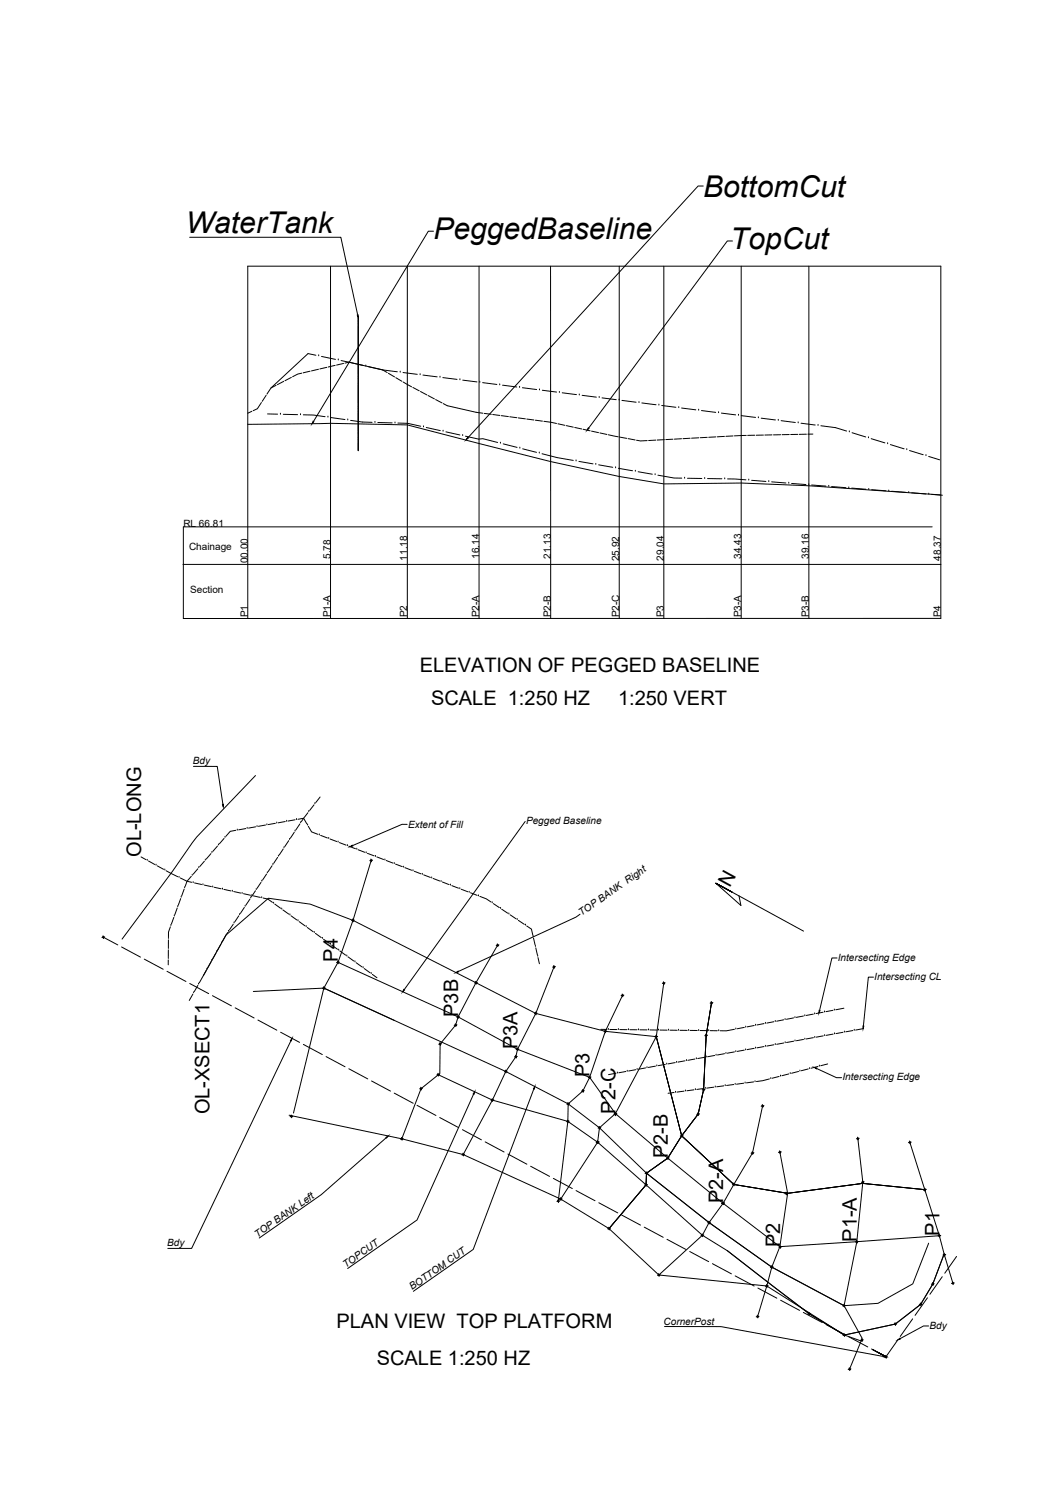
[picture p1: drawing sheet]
<svg xmlns="http://www.w3.org/2000/svg" width="297mm" height="420mm" viewBox="0 0 297 420" stroke-linecap="round" stroke-linejoin="round" font-family="sans-serif">
<!-- layer: 0 -->
<g fill="none" stroke="#000" stroke-width=".28">
<path d="M196.3 52h-1.4l-64.3 70.3M53 66.3h42.2l4.7 21.7M92.3 74.4v98.4M113.7 74.4v98.4M121 64.6h-1.4l-32.1 53.2M133.7 74.4v98.4M153.7 74.4v98.4M172.9 74.4v98.4M185.3 74.4v98.4M204.5 67.3h-1.5l-38.7 52.3M206.9 74.4v98.4M225.8 74.4v98.4"/>
<path d="M88.2 99.2l-2.2-.4-10.4 9.6M89 99.4h.1M89.8 99.6l3.9 .8M69.2 118.5l23.1-.2 21.4 .4 40 10.2 19.2 4.2 12.4 2.1 21.6-.3 18.9 .8 36.9 2.6M70.3 114.9l-1.1 .5M73 112.5l-1.2 1.7-1.1 .5M74.3 110.5l-1.1 1.6M74.7 115.6l2.8 .1M77.1 107.6l-1.5 .8-1.1 1.7M78.3 115.7h.1M79.1 115.7l4 .1M79.2 106.5l-1.8 1"/>
<path d="M81.3 105.4l-1.7 1M83.9 115.9h.1M84.2 104.2l-1.1 .3-1.4 .7M84.7 115.9h2.8l3.3 .5M86.6 103.7l-2 .5M88.9 103.2l-1.9 .4M91.2 102.6l-1.9 .5M91.6 116.5h.1M92.3 116.6l4 .6M93.6 102.1l-2 .4M94.4 100.6h.1M95.2 100.7l6.2 1.4"/>
<path d="M95.9 101.5l-1.9 .5M96.3 101.4l1.1-.2 9.4 2.1 1.3 .8M97.1 117.3h.1M97.9 117.4l3.3 .5 2.7 .1M102.1 102.3h.1M102.9 102.4l3.9 .9 4.1 .6M104.7 118h.1M105.5 118l4 .1M108.4 104.3l1.7 1M110.3 118.2h.1M110.5 105.5l1.7 1M111.1 118.2l2.7 .1 3.7 .8"/>
<path d="M111.7 104h.1M112.5 104.1l4 .5M112.6 106.7l2.3 1.4M115.3 108.2l1.7 1M117.3 104.7h.1M117.4 109.4l1.8 .9M118.1 104.8l3.9 .5M118.2 119.2h.1M119 119.4l3.9 .9M119.5 110.5l1.8 .9M121.6 111.6l1.8 1M122.8 105.4h.1"/>
<path d="M123.6 105.5l4 .5M123.7 112.7l1.2 .6 9.9 2.1M128.4 106.1h.1M129.2 106.2l4 .5M133.9 106.8h.1M134.7 106.9l4 .5M135.2 115.5l2 .2M137.6 115.8l1.9 .3M139.5 107.5h.1M139.9 116.1l2 .3M140.3 107.6l4 .5M142.3 116.4l2 .3"/>
<path d="M144.7 116.7l2 .3M145.1 108.2h.1M145.8 108.3l4 .5M147.1 117.1l2 .2M149.5 117.4l1.9 .2M150.6 108.9h.1M151.4 109l4 .5M151.8 117.7l3.6 .6M155.8 118.4l1.9 .4M156.2 109.6h.1M157 109.7l3.9 .5M158.1 118.9l2 .4"/>
<path d="M160.5 119.4l1.9 .4M161.7 110.3h.1M162.5 110.4l4 .5M162.8 119.9l1.9 .5M167.3 111h.1M168.1 111.1l3.9 .6M172.8 111.8h.1M173.6 111.9l4 .5M178.4 112.5h.1M179.2 112.6l4 .5M183.9 113.2h.1M184.7 113.3l4 .5"/>
<path d="M189.5 113.9h.1M190.3 114l4 .5M195 114.6h.1M195.8 114.7l4 .5M200.6 115.3h.1M201.4 115.4l4 .5M206.2 116h.1M207 116.1l3.9 .5M211.7 116.7h.1M212.5 116.8l4 .5M217.3 117.4h.1M218.1 117.5l3.9 .5"/>
<path d="M222.8 118.1h.1M223.6 118.2l4 .5M228.4 118.8h.1M229.2 118.9l4.1 .6 3 .9M123.7 120.5h.1M124.5 120.6l3.9 .9M129.2 121.7h.1M129.9 121.8l3.7 .9 1.2-.2 4.1 1.1M139.7 123.8h.1M140.5 124l3.9 1M145.1 125.2h.1M145.9 125.4l3.9 1"/>
<path d="M150.6 126.6h.1M151.3 126.8l4.2 1 4.5 .8M160.8 128.8h.1M161.6 128.9l4 .7M165.1 120.4l2 .5M166.3 129.7h.1M167.1 129.9l4 .6M167.5 120.9l1.9 .5M169.8 121.5l2.8 .5M171.9 130.7h.1M172.6 130.8l4 .7M173 122.1l1.9 .4"/>
<path d="M175.3 122.5l2 .4M177.4 131.6h.1M177.7 123l1.1 .2 1.9-.1M178.2 131.8l3.9 .7M182.9 132.6h.1M183.1 123l-2 .1M183.7 132.8l4.5 .7 2.1 .1M185.5 122.8l-2 .1M187.9 122.7l-2 .1M190.3 122.6l-2 .1M191.1 133.6h.1M191.9 133.6l4 .1"/>
<path d="M192.7 122.4l-2 .1M195.1 122.3l-2 .1M196.7 133.7h.1M197.4 122.2l-1.9 .1M197.5 133.7l4 .1M199.9 122.1l-2 .1M202.2 121.9l-1.9 .1M202.3 133.8h.1M203.1 133.8l5.1 .3M204.6 121.8l-2 .1M208.3 121.6l-3.3 .2M209 134.1h.1"/>
<path d="M209.8 134.2l4 .3M210.7 121.6h-2M213.1 121.5l-2 .1M214.6 134.5h.1M215.4 134.6l4 .3M215.5 121.5h-2M217.9 121.4l-2 .1M220.2 135h.1M220.3 121.4h-2M221 135.1l4 .3M222.7 121.4h-2M225.1 121.3h-2"/>
<path d="M225.8 135.4h.1M226.6 135.5l4 .3M226.9 121.3h-1.4M231.4 135.9h.1M232.2 135.9l4 .3M237 136.3h.1M237.1 120.7h.1M237.8 136.4l3.9 .3M237.9 120.9l3.8 1.2M242.5 122.3h.1M242.5 136.7h.1M243.2 122.5l3.8 1.2"/>
<path d="M243.3 136.8l4 .3M247.8 124h.1M248.1 137.2h.1M248.6 124.2l3.8 1.2M248.9 137.2l4 .3M253.1 125.6h.1M253.7 137.6h.1M253.9 125.9l3.8 1.1M254.5 137.7l4 .3M258.5 127.3h.1M259.3 127.5l3 1M259.3 138.1h.1"/>
<path d="M260.1 138.1l3 .2M51.1 157.7h211.6M260.2 147.2h-209v25.6M69.2 172.8v-98.4h193.5v98.4h-211.5M54 214.1h6.6l1.6 10.6M39.4 239.4l1.4 .7M58.9 238.5l-1.3 1.5M59.2 238.2h.1M60.7 236.3l-1.3 1.6M61 236h.1M62.6 234.2l-1.4 1.5M62.8 233.9h.1"/>
<path d="M65.8 232l-1.5 .2-1.2 1.4M66.2 231.9h.1M68.6 231.5l-2 .3M69 231.4h.1M71.4 231l-2 .3M71.8 230.9h.1M74.1 230.5l-1.9 .3M74.5 230.4h.1M76.9 230l-2 .3M77.3 229.9h.1M77.5 239.5l-1.1 1.7M77.7 239.2h.1"/>
<path d="M79.1 237.2l-1.1 1.6M79.3 236.8h.1M79.6 229.5l-1.9 .4M80 229.4h.1M80.6 234.8l-1.1 1.7M80.8 234.5h.1M82.2 232.5l-1.1 1.7M82.4 232.2h.1M82.4 229l-2 .4M82.8 228.9h.1M83.2 228.9l1.6-.3 .9 1.6M83.7 230.2l-1.1 1.6"/>
<path d="M83.9 229.8h.1M85.9 230.5h.1M86 227l-1.9 2.5M86.1 230.8l.9 1.6 1.8 .7M86.2 226.7h.1M87.7 224.8l-1.3 1.6M87.9 224.5h.1M89.2 233.2h.1M89.4 222.7l-1.2 1.5M89.5 233.4l1.9 .7M91.8 234.2h.1M92.1 234.4l1.9 .7"/>
<path d="M94.4 235.2h.1M94.7 235.4l1.9 .7M97 236.2h.1M97.4 236.4l1.8 .7M99.6 237.2h.1M100 237.4l1.9 .7M102.2 238.2h.1M102.6 238.4l1.9 .7M103.6 240l.1 .8M104.8 239.3h.1M105.2 239.4l1.9 .7M113.7 230.3h-1.5l-13.8 5.9"/>
<path d="M146.6 229.5l-33.8 47M41.1 240.3h.1M41.5 240.5l1.7 1M43.6 241.7h.1M43.9 241.9l1.8 .9M46 243h.1M46.4 243.2l3.2 1.7M47.6 258.9l-.6 1.5v1.4M47.7 258.5h.1M48.5 256.3l-.7 1.9M48.7 255.9h.1M49.5 253.7l-.7 1.8"/>
<path d="M49.6 253.3h.1M50 245.1h.1M50.3 245.3l1.9 .9 1.3 .3M50.4 251l-.6 1.9M50.6 250.6h.1M51.4 248.4l-.7 1.9M51.5 248h.1M53.4 244.8l-1.2 1.4-.5 1.4M53.7 244.5h.1M53.9 246.6h.1M54.3 246.7l2 .4M55.2 242.7l-1.3 1.5"/>
<path d="M55.5 242.4h.1M56.7 247.2h.1M57 247.3l2 .4M57.1 240.6l-1.3 1.5M57.3 240.3h.1M59.4 247.8h.1M59.8 247.9l1.9 .4M62.1 248.4h.1M62.5 248.5l2 .4M64.9 249h.1M65.1 258.2l-1.1 1.6M65.3 249.1l1.9 .4"/>
<path d="M65.3 257.8h.1M66.7 255.8l-1.1 1.7M66.9 255.5h.1M67.6 249.6h.1M68 249.7l1.9 .4M68.2 253.5l-1.1 1.7M68.4 253.2h.1M69.8 251.2l-1.1 1.6M70 250.8h.1M70.3 250.2h.1M70.7 250.3l2 .4M71.3 248.8l-1.1 1.7"/>
<path d="M71.5 248.5h.1M72.9 246.5l-1.1 1.7M73.1 250.8h.1M73.1 246.2h.1M73.5 250.9l1.3 .3 1.3 .9M74.4 244.2l-1.1 1.6M74.6 243.8h.1M76 241.8l-1.1 1.7M76.2 241.5h.1M76.4 252.3h.1M76.7 252.6l1.6 1.1M78.7 254h.1"/>
<path d="M79 254.2l1.6 1.2M80.9 255.6h.1M81.2 255.8l1.7 1.2M83.2 257.2h.1M83.5 257.5l1.6 1.1M85.5 258.9h.1M85.8 259.1l1.6 1.2M98.5 256.7l.1 .8M98.9 257l-.7 .2M103.6 240.4l-5.1 16.7-4.1 11.7-4 7.2-8.5 34.9M104 240.3l-.8 .1M107.4 240.2h.1"/>
<path d="M107.8 240.4l1.9 .7M110.1 241.3h.1M110.4 241.4l1.9 .7M112.7 242.3h.1M113 242.4l1.9 .7M115.3 243.3h.1M115.7 243.4l1.8 .7M117.9 244.3h.1M118.3 244.4l1.8 .7M120.5 245.3h.1M120.9 245.4l1.9 .7M123.1 246.3h.1"/>
<path d="M123.5 246.4l1.9 .7M125.7 247.3h.1M126.1 247.4l1.9 .7M128.4 248.3h.1M128.7 248.4l1.9 .7M131 249.3h.1M131.4 249.4l1.8 .7M133.6 250.3h.1M134 250.4l1.8 .7 1.3 .9M137.4 252.2h.1M137.7 252.4l1.7 1.1M139.7 253.8h.1"/>
<path d="M140.1 254l1.6 1.1M142.1 255.3h.1M142.4 255.5l1.7 1.2M144.4 256.9h.1M144.7 257.1l1.7 1.1M146.7 258.4h.1M147 258.7l1.4 .9 .4 1.7M161.9 255.4l-1.1 .8-32.9 15.2M47 268.2v1.3M47 267.8h.1M47 265.3v2M47 264.9h.1"/>
<path d="M47 262.6v2M47 262.2h.1M53.9 277.7l-1.1 1.8M54.1 277.4h.1M55.2 275.3l-1 1.7M55.4 274.9h.1M56.8 272.5l6.3-11.3 11.8-10.3 11.7 1.7 11.9 4.5 51.1 26 19.4 5 14.2 1.5M57.6 271.1l-2 3.5M57.8 270.8h.1M58.9 268.7l-.9 1.7M59.1 268.3h.1M60.3 266.2l-1 1.8"/>
<path d="M60.5 265.9h.1M61.7 263.8l-1 1.7M61.8 263.4h.1M63.6 260.5l-1.6 2.6M63.8 260.2h.1M70.7 277l19.7-1 19.7 9.1M87.7 260.5h.1M88.1 260.7l1.6 1.2M90 262.2h.1M90.3 262.4l1.7 1.1M90.3 275.6l.2 .8M90.4 276l50.8 23.3 17.4 9.1 8.8 6.7 13.1 12.6 17.4 13.8 17.6 12.5 20.1 10.8"/>
<path d="M90.8 276l-.8 .1M92.3 263.8h.1M92.6 264l1.6 1.2M94.3 268.4l.1 .8M94.4 268.8l33.5 15.3 16.6 9 20.1 7.9 7.2 10.1 14.6 12.4 15.4 12.6 15.9 12.2 44.5-3.1M94.5 265.4h.1M94.7 268.8l-.7 .1M94.9 265.7l1.6 1.1M96.8 267.1h.1M97.1 267.3l1.7 1.2M99.1 268.7h.1M99.4 268.9l1.6 1.2"/>
<path d="M101.4 270.3h.1M101.7 270.6l1.6 1.1M103.6 272h.1M104 272.2l1.2 .9M132.8 274.1l.1 .8M133.3 274.5l-.8 .1M138.8 263.7l.2 .7M138.9 264.1l-6 10.4-5 9.6-.7 2.3-4.3 5.2-.1 8.3-5.3 4.2-5.3 14M139.3 264l-.8 .1M148.9 261.7h.1M148.9 262.1l.5 1.9M149.5 264.4h.1"/>
<path d="M149.6 264.8l.4 1.9M150.1 267.1h.1M150.2 267.5l.4 1.7M154.6 269.7l.1 .8M154.7 270.1l-5.1 13-5.1 10-.5 2.1-2.8 4.1-3.7 8-8.2 15.2M155.1 270l-.8 .2M173.7 277.7l.1 .8M173.8 278.1l-4.8 10-4.4 12.9-1.9 3.8-4.1 3.6-.1 4.9-2.6 22.2M174.2 278l-.8 .1M185.2 274.3l.2 .7M185.3 274.7l-2.1 14.9-11.4 21.5-4.4 4-.6 4-10.3 15.9M185.7 274.6l-.8 .1"/>
<path d="M198.6 279.8l.1 .8M233.7 267.6h-1.5l-3.4 14.7M243.9 273h-1.5l-1.4 13.7M81.2 290.7l-27.7 58.1h-6.7M122.3 299.8l.1 .8M122.8 291.3l.1 .7M123.3 291.6l-.8 .1M127.1 286l.2 .8M127.6 286.3l-.8 .1M127.8 283.7l.1 .8M128.3 284l-.8 .2M141.1 298.9l.2 .8"/>
<path d="M141.6 299.3l-.8 .1M144 294.8l.1 .8M144.4 292.7l.1 .8M144.4 295.1l-.8 .2M144.9 293.1l-.8 .1M149.5 282.7l.1 .8M150 283l-.8 .2M167.7 287.6h1.7M168.9 287.7l.2 .8M169.4 288.1l-.8 .1M169.8 287.6h.1M170.2 287.6h2"/>
<path d="M172 299.8l-2.1 .4M172.4 299.8h.1M172.6 287.6h.1M173 287.6h2M174.7 299.3l-2 .4M175.1 299.3h.1M175.4 287.7h.1M175.8 287.7h2M177.5 298.8l-2 .4M177.9 298.8h.1M178.2 287.7h.1M178.6 287.7h2"/>
<path d="M180.2 298.3l-1.9 .4M180.6 298.3h.1M181 287.7h.1M181.4 287.7l2 .1M183 297.8l-2 .4M183.1 289.2l.2 .8M183.4 297.8h.1M183.6 289.5l-.8 .2M183.8 287.8h.1M184.2 287.8h2M185.7 297.3l-1.9 .4M186.1 297.3h.1"/>
<path d="M186.6 287.8h.1M187 287.8h2M188.5 296.8l-2 .4M188.9 296.8h.1M189.4 287.8h.1M189.8 287.8h2M191.2 296.3l-1.9 .4M191.6 296.3h.1M192.2 287.9h.1M192.6 287.9h2M194 295.9l-2 .3M194.4 295.8h.1"/>
<path d="M195 287.9h.1M195.4 287.9h2M196.8 295.4l-2 .3M197.1 288.9l.1 .8M197.2 295.3h.1M197.5 289.2l-.7 .1M197.8 287.9h.1M198.2 287.9l2 .1M199 280.1l-.8 .1M199.5 294.9l-2 .3M199.9 294.8h.1M200.6 288h.1"/>
<path d="M202.3 294.4l-2 .3M202.7 294.3h.1M205 293.9l-1.9 .3M205 287.5l-2.2 .5h-1.8M205.4 293.8h.1M205.4 287.5h.1M207.8 293.4l-2 .3M207.8 287l-2 .4M208.2 293.3h.1M208.2 286.9h.1M210.5 292.9l-1.9 .3M210.5 286.5l-1.9 .4"/>
<path d="M210.9 292.8h.1M210.9 286.4h.1M213.3 292.4l-2 .3M213.3 286l-2 .3M213.7 292.3h.1M213.7 285.9h.1M216 291.9l-1.9 .3M216 285.4l-1.9 .4M216.4 291.8h.1M216.4 285.4h.1M218.8 284.9l-2 .4M218.8 291.4l-2 .3"/>
<path d="M219.2 284.8h.1M219.2 291.3h.1M220.6 299.9h.1M221.5 284.4l-1.9 .3M221.6 290.9l-2 .3M221.9 284.3h.1M222 290.8h.1M222.9 299.3l-1.9 .5M223.3 299.2h.1M224.3 283.8l-2 .4M224.3 290.4l-2 .3M224.7 283.8h.1"/>
<path d="M224.7 290.3h.1M225.6 298.6l-1.9 .5M226 298.5h.1M227 283.3l-1.9 .4M227.1 289.9l-2 .3M227.4 283.2h.1M227.5 289.8h.1M228 298.5l5.5 2.6h1.5M228.4 297.9l-2 .5M228.7 297.8h.1M229.8 282.8l-2 .4M229.8 289.4l-1.9 .3"/>
<path d="M230.2 282.7h.1M230.2 289.3h.1M231.1 297.2l-2 .5M232.5 282.3l-1.9 .3M232.6 288.9l-2 .3M232.9 282.2h.1M233 288.8h.1M235.3 288.4l-1.9 .3M235.6 281.7l-2.3 .4M235.7 288.3h.1M238.1 287.9l-2 .4M238.5 287.8h.1"/>
<path d="M241 287.4l-2.1 .4M80.7 311.5l31.5 6.6 17.1 4.4 27.2 12.5 13.5 8.2 13.9 13 30.2 3.1 21.6 13.7 4.7 1.6M81.3 311.5l.1 .8M81.8 311.8l-.8 .1M107.8 317.8l-18.1 15.9-17.3 12.2M112.1 317.7l.1 .8M112.6 318.1l-.8 .1M117.5 303.7l.1 .8M117.9 304.1l-.7 .1M122.3 300.2l15.2 7.1 21 6 8.4 5.8 29.2 26 6.9 4.2 22.9 17.7 9.8 6 14.2-3.1 7.1-5.5 3.4-5.7 3.1-8.2M122.7 300.2l-.8 .1M132.2 305.7l-15.8 35.1-19.3 13.6"/>
<path d="M137.4 306.9l.1 .8M137.9 307.2l-.8 .2M149 304.2l-16.9 44.8-16.7 11.7M158.5 312.9l.1 .8M158.5 308l.2 .8M158.9 313.2l-.8 .1M159 308.3l-.8 .1M162.7 304.4l.1 .8M163.1 304.7l-.8 .1M164.5 300.6l.2 .8M165 300.9l-.8 .1M166.8 318.7l.1 .8"/>
<path d="M167.3 319l-.9 .1M167.3 314.7l.1 .8M167.7 315l-.8 .1M171.7 310.9l.2 .8M171.7 310.7l.2 .8M172.2 311.2l-.8 .2M172.2 311l-.8 .2M188.2 305.2l-1.7 .2M188.6 305.1h.1M190.2 316.9l.2 .8M190.7 317.2l-.8 .2M191 304.8l-2 .3"/>
<path d="M191.4 304.8h.1M193.7 304.5l-1.9 .2M194.1 304.4h.1M194.8 310.8l.2 .8M195.3 311.2l-.8 .1M196.3 304l.2 .8M196.5 304.1l-2 .2M196.8 304.3l-.8 .2M196.9 304h.1M199.3 303.7l-2 .3M199.7 303.7h.1M202.1 303.3l-2 .3"/>
<path d="M202.5 303.3h.1M204.8 303l-1.9 .2M205.2 302.9h.1M207.6 302.6l-2 .3M208 302.6h.1M210.4 302.2l-2 .3M210.8 302.2h.1M212.8 308.6l.2 .8M212.9 309l-2.8 13.1-8.2 14-4 5.4-1.8 3.6-12.2 11.1M213.3 308.9l-.8 .1M214.8 301.4l-3.6 .7M215.2 301.3h.1"/>
<path d="M217.5 300.7l-1.9 .5M217.9 300.6h.1M220.2 300l-1.9 .5M239.4 317.7l.2 .8M239.5 318.1l1.4 12.1-1.7 16.7-3.6 17.9 5.1 9.1-3.5 8.6M239.9 318l-.8 .1M253.9 318.7l.2 .8M254 319.1l8.2 26.1 3.8 13.3M254.4 319.1l-.8 .1M129.3 322.1l.1 .8M129.7 322.5l-.8 .1M155.8 335.2l.1 .8"/>
<path d="M156.3 335.5l-.8 .1M156.5 334.6l.1 .8M156.9 334.9l-.8 .2M180.3 330.6l.1 .8M180.4 327.3l.1 .8M180.5 327.7l17.4 13.8 17.6 12.5 20.1 10.8 9.5-.7 9.7-5.4 4.5-11.4M180.8 330.9l-.8 .2M180.9 327.7l-.8 .1M186.3 323.1l.2 .8M186.8 323.5l-.8 .1M201.8 335.7l.1 .8M201.8 335.7l.2 .8"/>
<path d="M202.2 336.1l-.8 .1M202.3 336.1l-.8 .1M204.8 330.5l.1 .8M205.2 330.8l-.7 .2M210 321.7l.1 .8M210.5 322l-.8 .2M217.7 321.5l.1 .8M217.7 321.9l2.2 11.5-2.2 14.9-2.2 5.7-4 13.8M218.1 321.8l-.8 .1M219.4 333l.2 .8M219.9 333.3l-.8 .2M240.8 329.8l.1 .8"/>
<path d="M241.3 330.2l-.8 .1M258.1 331.9l.1 .8M258.6 332.3l-.8 .1M170 342.8l.1 .8M170.4 343.1l-.8 .2M183.9 355.8l.1 .8M184.3 356.1l-.8 .2M196 344.7l.2 .8M196.5 345l-.8 .2M197.9 341.1l.1 .8M198.3 341.5l-.7 .1M203 349.3l22.9 17.7 9.8 6 14.2-3.1 7.1-5.5 3.4-5.7 3.1-8.2"/>
<path d="M214 358.9l.1 .8M214.5 359.2l-.8 .1M215.4 353.6l.1 .8M215.9 353.9l-.8 .2M217.7 348l.2 .7M218.2 348.3l-.8 .1M239.1 346.5l.2 .8M239.6 346.8l-.8 .2M260.3 358.3l.2 .8M260.8 358.6l-.8 .2M262.2 344.8l.1 .8M262.6 345.1l-.8 .2"/>
<path d="M263.6 350.1l.1 .8M264 350.5l-.8 .1M266 358.1l.1 .8M266.4 358.4l-.8 .2M185.5 370.6h15.8l45.3 8.3M211.4 367.4l.2 .8M211.9 367.7l-.8 .2M225.8 366.6l.2 .8M226.3 366.9l-.8 .2M235.6 364.4l.1 .7M235.7 372.6l.1 .8M236 364.7l-.7 .1"/>
<path d="M236.1 372.9l-.8 .1M240.5 374l.2 .8M241 374.3l-.8 .1M249.9 369.5l.1 .8M250.3 369.8l-.8 .2M257 364l.1 .8M257.4 364.3l-.8 .2M259.3 370.4h-1.5l-6.5 3.6M237.1 382.1l.1 .8M237.6 382.4l-.8 .2"/>
<circle cx="98.5" cy="257.1" r=".2"/>
<circle cx="103.6" cy="240.4" r=".2"/>
<circle cx="90.4" cy="276" r=".2"/>
<circle cx="94.4" cy="268.8" r=".2"/>
<circle cx="132.9" cy="274.5" r=".2"/>
<circle cx="138.9" cy="264.1" r=".2"/>
<circle cx="154.7" cy="270.1" r=".2"/>
<circle cx="173.8" cy="278.1" r=".2"/>
<circle cx="185.3" cy="274.6" r=".2"/>
<circle cx="122.9" cy="291.6" r=".2"/>
<circle cx="127.2" cy="286.4" r=".2"/>
<circle cx="127.9" cy="284.1" r=".2"/>
<circle cx="141.2" cy="299.3" r=".2"/>
<circle cx="144" cy="295.2" r=".2"/>
<circle cx="144.5" cy="293.1" r=".2"/>
<circle cx="149.6" cy="283.1" r=".2"/>
<circle cx="169" cy="288.1" r=".2"/>
<circle cx="183.2" cy="289.6" r=".2"/>
<circle cx="197.1" cy="289.3" r=".2"/>
<circle cx="198.6" cy="280.2" r=".2"/>
<circle cx="81.4" cy="311.9" r=".2"/>
<circle cx="112.2" cy="318.1" r=".2"/>
<circle cx="117.5" cy="304.1" r=".2"/>
<circle cx="122.3" cy="300.2" r=".2"/>
<circle cx="137.5" cy="307.3" r=".2"/>
<circle cx="158.5" cy="313.3" r=".2"/>
<circle cx="158.6" cy="308.4" r=".2"/>
<circle cx="162.7" cy="304.8" r=".2"/>
<circle cx="164.6" cy="301" r=".2"/>
<circle cx="166.8" cy="319.1" r=".2"/>
<circle cx="166.9" cy="319.1" r=".2"/>
<circle cx="167.3" cy="315.1" r=".2"/>
<circle cx="171.8" cy="311.3" r=".2"/>
<circle cx="171.8" cy="311.1" r=".2"/>
<circle cx="190.3" cy="317.3" r=".2"/>
<circle cx="194.9" cy="311.2" r=".2"/>
<circle cx="196.4" cy="304.4" r=".2"/>
<circle cx="212.9" cy="308.9" r=".2"/>
<circle cx="239.5" cy="318.1" r=".2"/>
<circle cx="254" cy="319.1" r=".2"/>
<circle cx="129.3" cy="322.5" r=".2"/>
<circle cx="155.9" cy="335.5" r=".2"/>
<circle cx="156.5" cy="335" r=".2"/>
<circle cx="180.4" cy="331" r=".2"/>
<circle cx="180.5" cy="327.7" r=".2"/>
<circle cx="186.4" cy="323.5" r=".2"/>
<circle cx="201.8" cy="336.1" r=".2"/>
<circle cx="201.9" cy="336.1" r=".2"/>
<circle cx="204.9" cy="330.9" r=".2"/>
<circle cx="210.1" cy="322.1" r=".2"/>
<circle cx="217.7" cy="321.9" r=".2"/>
<circle cx="219.5" cy="333.4" r=".2"/>
<circle cx="240.9" cy="330.2" r=".2"/>
<circle cx="258.2" cy="332.3" r=".2"/>
<circle cx="170" cy="343.2" r=".2"/>
<circle cx="183.9" cy="356.2" r=".2"/>
<circle cx="196.1" cy="345.1" r=".2"/>
<circle cx="197.9" cy="341.5" r=".2"/>
<circle cx="214.1" cy="359.2" r=".2"/>
<circle cx="215.5" cy="354" r=".2"/>
<circle cx="217.8" cy="348.3" r=".2"/>
<circle cx="239.2" cy="346.9" r=".2"/>
<circle cx="260.4" cy="358.7" r=".2"/>
<circle cx="262.2" cy="345.2" r=".2"/>
<circle cx="263.6" cy="350.5" r=".2"/>
<circle cx="266" cy="358.5" r=".2"/>
<circle cx="211.5" cy="367.8" r=".2"/>
<circle cx="225.9" cy="367" r=".2"/>
<circle cx="235.6" cy="364.8" r=".2"/>
<circle cx="235.7" cy="373" r=".2"/>
<circle cx="240.6" cy="374.4" r=".2"/>
<circle cx="249.9" cy="369.9" r=".2"/>
<circle cx="257" cy="364.4" r=".2"/>
<circle cx="237.2" cy="382.5" r=".2"/>
</g>
<!-- layer: Boundary -->
<g fill="none" stroke="#000" stroke-width=".28">
<path d="M71.3 216.7l-16.4 17.1-6.7 9.6-14.1 18.9M28.8 261.4l.1 .8M28.8 261.8l4.1 2.2M29.2 261.7l-.8 .2M33.9 264.5l5.3 2.9M40.3 267.9l5.3 2.9M46.6 271.3l5.3 2.9M53 274.7l5.3 2.9M59.3 278.2l5.3 2.8M65.7 281.6l5.2 2.8M72 285l5.3 2.8M78.3 288.4l5.3 2.8"/>
<path d="M84.7 291.8l5.3 2.8M91 295.2l5.3 2.8M97.4 298.6l5.3 2.8M103.7 302l5.3 2.8M110.1 305.4l5.3 2.8M116.4 308.8l5.3 2.8M122.8 312.2l5.2 2.8M129.1 315.6l5.3 2.8M135.4 319l5.3 2.8M141.8 322.4l5.3 2.8M148.1 325.8l5.3 2.8M154.5 329.2l5.3 2.8"/>
<path d="M160.8 332.6l5.3 2.8M167.2 336l5.3 2.8M173.5 339.4l5.3 2.8M179.9 342.8l5.3 2.9M186.2 346.2l5.3 2.9M192.5 349.6l5.3 2.9M198.9 353l5.3 2.9M205.2 356.4l5.3 2.9M211.6 359.8l5.3 2.9M263.1 356.7l-3.5 4.9M267 351l-3.2 4.7M217.9 363.2l5.3 2.9"/>
<path d="M224.3 366.6l5.3 2.9M230.6 370l5.3 2.9M237 373.4l5.2 2.9M247.3 378.7l.1 .8M247.7 379l-.8 .1M250.6 374.3l-3.3 4.7-4-2.2M254.8 368.4l-3.5 5M258.9 362.6l-3.4 4.9"/>
<circle cx="28.8" cy="261.8" r=".2"/>
<circle cx="247.3" cy="379.1" r=".2"/>
</g>
<!-- layer: 0 -->
<g fill="#000" stroke="#000" stroke-width=".28">
<path d="M99.7 88h.3v.7zM87.4 117.7l.2 .1-.5 .6zM164.2 119.5l.2 .2-.5 .5zM130.5 122.2l.2 .2-.6 .5zM62.1 224.7h.3l-.1 .7zM97.7 236.5l.6-.4 .1 .3zM112.8 276.4l.1 .1-.5 .6zM127.3 271.7l.6-.4 .1 .2zM81.5 290.1l-.2 .7-.2-.1zM227.3 298.2l.7 .2-.1 .2zM228.7 282.3h.2l-.3 .7zM240.9 286.6l.2 .1-.1 .7z"/>
<path d="M107.8 317.7l.6-.3-.5 .5zM132.5 305l-.2 .7-.2-.1zM149.3 303.5l-.2 .8-.2-.1zM246.6 378.8l.7 .3h-.7zM250.6 374.3l.6-.4 .1 .2z"/>
</g>
<!-- layer: VIEWPORTS -->
<g fill="none" stroke="#000" stroke-width=".28">
<path d="M100 88.7v37.2M199.8 246.7l24.5 13.4M199.8 246.7l.6 .4M199.8 246.7l7 6.2-.5-2.6M200.4 247.1h.1M200.5 247.1l.1 .1M200.6 247.2l.4 .2M201 247.4l1.1 .6M202.1 248h.1M202.1 248l.2 .1M202.3 248.1h.1M202.4 248.1l1 .6"/>
<path d="M203.4 248.7h.1M203.4 248.7l.4 .2M203.8 248.9h.1M203.9 249h.1M204 249h.1M204 249l.4 .2M183.2 289.6l.3 1.3M183.3 289.8h.1M183.3 289.9h.1M183.3 290h.1M183.3 290.1l.1 .1M183.5 290.9h.1"/>
<path d="M183.6 290.9v.2M183.6 291.2h.1M183.6 291.2v.1M183.6 291.3l.1 .3M183.7 291.3v.1M183.7 291.4v.1M183.7 291.6h.1M183.7 291.6l.4 1.3M183.7 291.7h.1M183.8 291.8h.1M183.8 291.9v.1M183.8 292l.1 .1"/>
<path d="M183.9 292.1v.1M183.9 292.3h.1M184 292.6v.1M184 292.7v.1M184.1 292.9v.1M184.1 293l.2 .9M184.1 293.2h.1M184.2 293.3v.1M184.2 293.4v.1M184.2 293.5v.1M184.3 293.7h.1M184.3 293.8h.1"/>
<path d="M184.3 294l.1 .3M184.4 294.4l.6 2M184.6 295h.1M184.7 295.3v.1M184.7 295.5h.1M184.8 295.7h.1M184.8 295.8v.1M184.8 295.9v.1M184.9 296v.1M184.9 296.2h.1M184.9 296.3h.1M185 296.4h.1"/>
<path d="M185 296.4l.1 .7M185 296.6v.1M185 296.7l.1 .1M185.1 297.1h.1M185.1 297.1l.4 1.4M185.2 297.2h.1M185.2 297.3v.1M185.2 297.4v.1M185.2 297.6h.1M185.5 298.5h.1M185.5 298.5l.1 .6M185.6 298.8h.1"/>
<path d="M185.6 298.9h.1M185.6 299h.1M185.6 299.1l.1 .1M185.7 299.2h.1M185.7 299.2l.1 .3M185.7 299.4h.1M185.8 299.6l.2 .9M185.8 299.7h.1M185.8 299.8v.1M185.9 299.9v.1M196.6 299.9v.4M196.7 299.4h.1"/>
<path d="M196.7 298.5h.1M196.8 297.6h-.1M196.8 296.1l-.2 3.8M196.8 296v.1M196.8 295.7v.3M196.8 295.6v.1M196.9 295.2l-.1 .4M196.9 295.1v.1M196.9 294.8v.3M196.9 294.7v.1M196.9 294.2v.1M197 293.2h.1"/>
<path d="M197 292.5l-.1 2.2M197 292.3h.1M197 291.8v.7M197 291.8h.1M197 291.4v.4M197 291.4h.1M197.1 290.9l-.1 .5M197.1 290.5v.4M197.1 290.5h.1M197.2 288.9l-.1 1.6M197.3 288.6h-.1M197.4 288h-.1"/>
<path d="M197.4 287.8l-.2 1.1M197.4 287.7v.1M197.4 287.6v.1M197.4 287.4h.1M197.5 287.3h.1M197.5 287.1h.1M197.6 286.7l-.2 .9M197.6 286.4h.1M197.7 285.8h.1M197.8 285.5l-.2 1.1M197.8 285.4v.1M197.8 285.2h.1"/>
<path d="M197.8 285.1h.1M197.9 284.6h.1M197.9 284.5h.1M198 284.3l-.2 1.1M198 284.2v.1M198 284.2h.1M198 283.9h.1M198.1 283.6h.1M198.1 283.5l-.1 .7M198.1 283.5h.1M198.1 283.4v.1M198.1 283.1v.2"/>
<path d="M198.2 283h.1M198.2 282.9h.1M198.3 282.4v.1M198.3 282.3h.1M198.3 282.1v.1M198.3 281.9l-.2 1.2M198.4 281.8l-.1 .1M198.4 281.7h.1M198.4 281.5v.3M198.5 281.2l-.1 .2M198.5 281.2h.1M198.5 281.1h.1"/>
<path d="M198.5 280.8v.1M198.6 280.7h-.1M198.6 280.5l-.1 .6M198.6 280.4h.1M198.6 280.2v.2M185.9 300.1h.1M185.9 300.2h.1M185.9 300.3h.1M186 300.5v.1M186 300.6l.1 .4M186 300.6l.1 .1M186.1 300.9h.1"/>
<path d="M186.1 301h.1M186.1 301l.1 .3M186.2 301.2v.1M186.2 301.3l.1 .2M186.3 301.6h.1M186.3 301.6l.1 .4M186.4 302v.1M186.4 302.1l.1 .5M186.4 302.2h.1M186.5 302.3v.1M186.5 302.4v.1M186.5 302.6l.1 .1"/>
<path d="M186.6 302.7h.1M186.6 302.7l.1 .5M186.6 302.8h.1M186.6 302.9h.1M186.6 303l.1 .1M186.7 303.1v.1M186.7 303.4h.1M186.7 303.4l.3 .9M186.8 303.5h.1M186.8 303.6h.1M186.8 303.7v.1M186.9 304.1h.1"/>
<path d="M186.9 304.2h.1M187 304.4l.1 .4M187.1 304.6v.1M187.1 304.8h.1M187.1 304.8l.1 .2M187.1 304.9h.1M187.2 305v.1M187.2 305.1l.2 .7M187.4 305.8v.1M187.4 305.9v.2M187.4 306.1h.1M187.5 306.3l.4 1.5"/>
<path d="M187.5 306.3v.1M187.5 306.4v.1M187.6 306.8h.1M187.6 306.9l.1 .1M187.7 307v.1M187.7 307.1v.1M187.7 307.3h.1M187.8 307.5h.1M187.8 307.6v.1M187.9 307.7v.1M187.9 307.8v.1M187.9 307.9h.1"/>
<path d="M187.9 308l.2 .5M187.9 308.1h.1M188 308.2h.1M188 308.3h.1M188.1 308.5v.1M188.1 308.6h.1M188.1 308.7l.3 1.2M188.3 309.5v.1M188.3 309.6l.1 .1M188.4 309.8h.1M188.4 309.9v.1M188.4 310h.1"/>
<path d="M188.4 310l.2 .6M188.5 310.2v.1M188.5 310.3v.1M188.5 310.5h.1M188.6 310.6v.1M188.6 310.7l.5 2.1M188.6 310.8h.1M188.7 310.9v.1M188.7 311v.1M188.8 319.8l-.9 1.3M188.8 311.3h.1M188.8 311.4h.1"/>
<path d="M188.8 311.5h.1M188.8 311.6l.1 .1M188.9 311.7v.1M188.9 319.5h.1M189 312.1h.1M189 312.2h.1M189.1 312.8h.1M189.2 312.8l.2 1M189.2 313.2h.1M189.3 313.3h.1M189.3 318.9v.1M189.3 313.4v.1"/>
<path d="M189.3 313.5l.1 .1M189.4 313.7h.1M189.4 313.8h.1M189.4 313.8l.1 .3M189.4 313.9h.1M189.4 318.7h.1M189.5 314.1v.1M189.5 314.2l.5 2M189.5 314.2v.1M189.5 318.5l-.7 1.3M189.5 314.3l.1 .1M189.6 314.5h.1"/>
<path d="M189.7 314.8v.1M189.7 314.9v.1M189.8 315.2h.1M189.8 315.3h.1M189.8 318.1h.1M189.8 315.4h.1M189.9 315.5v.1M189.9 315.6v.1M189.9 315.7v.1M190 316.2v.1M190 316.3l.1 .2M190.1 316.5h.1"/>
<path d="M190.1 317.6h.1M190.1 316.6l.1 .2M190.2 316.8v.1M190.2 316.9l.1 .3M190.2 317h.1M190.3 317.1h.1M190.3 317.2h.1M190.3 317.2l.2 .3M190.3 317.3l-.7 1.1M190.5 317.5l.9 .9M190.5 317l-.2 .2M190.7 316.8l-.1 .2"/>
<path d="M190.7 316.8h.1M190.8 316.7h-.1M190.8 316.6h.1M190.9 316.5h.1M191 316.4h.1M191.1 316.3l-.4 .5M191.3 316l-.1 .1M191.3 315.9v.1M191.4 315.8v.1M191.4 318.4l.2 .1M191.5 315.7v.1M191.6 315.6l-.5 .7"/>
<path d="M191.6 315.6h.1M191.6 318.5l.1 .1M191.7 318.6l.4 .3M191.8 315.3l-.2 .3M191.9 315.2l-.1 .1M191.9 315.2h.1M192 315h.1M192.1 318.9v.1M192.1 314.9v.1M192.1 319l.6 .5M192.2 314.8v.1M192.3 314.7l-.1 .1"/>
<path d="M192.3 314.7l-.4 .4M192.5 314.3v.1M192.6 314.3h.1M192.7 319.5l.8 .8M192.7 314.2h.1M192.7 319.5l.1 .1M192.8 314.1h-.1M192.8 314l-.5 .7M192.8 314h.1M192.9 313.9l-.1 .1M192.9 313.8v.1M193.1 319.9h.1"/>
<path d="M193.2 313.5l-.2 .3M193.2 313.5h.1M193.3 313.3v.1M193.4 313.2v.1M193.4 313.2h.1M193.5 313.1h.1M193.6 313h.1M193.7 312.8l-.5 .7M193.8 312.7h.1M193.9 312.6h.1M194 312.5h-.1M194 312.4h.1"/>
<path d="M194.1 312.3h.1M194.2 312.1l-.5 .7M194.3 312.1h-.1M194.4 311.9l-.1 .2M194.5 311.8l-.1 .1M194.5 311.7v.1M194.6 311.7h-.1M194.7 311.6h-.1M194.7 311.5h.1M194.8 311.4h.1M195 311l-.4 .7M195 310.8h.1"/>
<path d="M195 310.7h.1M195.1 310.6h-.1M195.1 310.3v.1M195.2 310v.1M195.2 309.9v.1M195.2 309.8h.1M195.2 309.7h.1M195.3 309.6h.1M195.3 309.4v.1M195.3 309.4l-.3 1.6M195.4 309.2h.1M195.4 309v.1"/>
<path d="M195.4 308.9v.1M195.4 308.8h.1M195.5 308.5l-.2 .9M195.5 308.5h.1M195.6 308.3h.1M195.6 308.2h.1M195.6 308v.1M195.6 307.9v.1M195.7 307.8v.1M195.7 307.7h.1M195.8 307.3l-.3 1.1M195.8 307.3h.1"/>
<path d="M195.8 307v.1M195.9 306.9v.1M195.9 306.8v.1M196 306.5l-.1 .1M196 306.4h.1M196 306.3h.1M196 306.2h.1M196.1 306.1h.1M196.1 306l-.3 1.3M196.1 305.6v.1M196.2 305.5v.1M196.2 305.4h.1"/>
<path d="M196.2 305.3h.1M196.3 305.2h-.1M196.3 305.1l-.2 .8M196.3 304.8h.1M196.4 304.1l-.1 1M196.4 304.1h.1M196.5 303.8l-.1 .1M196.5 302.8l-.1 1.3M196.6 301.2l-.1 1.6M196.6 300.8v.4M196.6 300.7v.1M196.6 300.3v.4"/>
<path d="M196.6 300.3h.1M173.7 338.9l-2.2 2.6M173.7 338.8v.1M174 338.5l-.3 .3M174.1 338.4h.1M174.2 338.2v.1M174.9 337.4l-.9 1.1M175 337.4h-.1M175.8 336.4h.1M175.9 336.3h.1M176 336.1v.1M176.1 336h.1"/>
<path d="M176.3 335.8l-1.3 1.6M176.3 335.8h.1M176.4 335.7h-.1M176.4 335.6v.1M176.6 335.4l-.1 .2M176.7 335.3v.1M177 334.9l-.3 .4M177.4 334.5l-.4 .4M177.7 334.1l-.3 .4M178.2 333.6h-.1M178.3 333.5h-.1M178.4 333.3v.1"/>
<path d="M178.5 333.2h.1M178.7 332.9v.1M178.9 332.8h-.1M179 332.6l-1.3 1.5M179 332.6h.1M179.1 332.5h.1M179.2 332.4l-.1 .1M179.2 332.4h.1M179.2 332.3v.1M179.4 332.1l-.2 .2M179.4 332.1h.1M179.5 332.1h-.1"/>
<path d="M179.8 331.6l-.3 .4M180.2 331.2l-.4 .4M180.4 330.7l-.2 .5M180.4 330.4v.2M180.4 330.7h.1M180.4 328.6v1.8M180.5 327.8v.8M180.5 327.7v.1M180.6 327.7h-.1M180.7 327.6h-.1M180.7 327.6h.1M180.8 327.5h.1"/>
<path d="M181.1 327.3l-.4 .3M181.2 327.2v.1M181.4 327.1l-.2 .1M181.5 327l-.1 .1M181.6 326.9v.1M181.7 326.9h.1M181.9 326.7l-.4 .3M182 326.7h-.1M182.2 326.5l-.2 .2M182.3 326.5h-.1M182.4 326.4l-.1 .1M182.6 326.2l-.1 .1"/>
<path d="M182.7 326.2h-.1M183 326h-.1M183.3 325.7v.1M183.4 325.7l-.7 .5M183.4 325.6v.1M183.6 325.5l-.2 .1M183.8 325.4h.1M183.9 325.3l-.3 .2M184.4 325h-.1M184.6 324.8l-.7 .5M184.6 324.8h.1M184.9 324.6h.1"/>
<path d="M185.3 324.4l-.7 .4M185.3 324.3v.1M185.4 324.3h-.1M185.4 324.3h.1M185.4 324.2h.1M185.5 324.1v.1M185.6 324.1h.1M185.7 324v.1M185.8 324h.1M185.9 323.9l-.3 .2M185.9 323.9h.1M186 323.8l-.1 .1"/>
<path d="M186.1 323.8h.1M186.1 323.7v.1M186.3 323.6l-.2 .1M186.4 323.6h-.1M186.6 323.3h.1M186.7 323l-.3 .6M186.9 322.7v.1M187.1 322.4v.1M187.3 322.2h-.1M187.4 321.9v.1M187.5 321.7l-.8 1.3M187.6 321.6v.1"/>
<path d="M187.8 321.4h-.1M187.9 321.2l-.3 .5M188.3 320.6h.1M188.4 320.3h.1M193.4 320.2h.1M193.5 320.3l.6 .5M194.1 320.8v.1M194.1 320.9h.1M194.2 320.9l.3 .3M194.5 321.2l.2 .2M194.7 321.4l.3 .3M195 321.7l.9 .9"/>
<path d="M195.8 322.4v.1M196 322.6h.1M196 322.6l1 .9M196.4 323l.1 .1M196.8 323.4h.1M197 323.5l.1 .2M197.1 323.7h.1M197.2 323.7l.1 .1M197.3 323.8l1.5 1.4M198.8 325.2l.9 .9M199.2 325.6h.1M199.5 325.9h.1"/>
<path d="M199.7 326.1l.3 .3M200 326.4l.2 .2M200.2 326.6h.1M200.3 326.6l.4 .4M200.7 327l.6 .5M201.3 327.5v.1M201.3 327.6l.8 .7M202.1 328.3l.1 .1M202.2 328.4l.1 .1M202.3 328.5l.1 .1M202.4 328.6l.2 .2M202.6 328.8l1.2 1.1"/>
<path d="M202.9 329v.1M203.2 329.4h.1M203.8 329.9l.1 .1M204 330.1l.1 .1M204.1 330.2l.7 .6M204.8 330.9h.1M204.9 330.9h.2M205.1 330.9h.1M205.2 330.9l.5 .1M205.5 331h.1M205.6 331h.1M205.9 331.1h.1"/>
<path d="M205.9 331.1h.4M206.2 331.1h.1M206.3 331.1l.3 .1M206.5 331.2h.1M206.6 331.2h.1M206.8 331.2l1.8 .3M207 331.3h.1M207.6 331.3l.1 .1M207.8 331.4h.1M207.9 331.4h.1M208.4 331.5h.1M208.6 331.5h.3"/>
<path d="M208.6 331.5h.1M208.9 331.6l.8 .1M209.2 331.6h.1M209.4 331.6h.1M209.7 331.7h.1M209.9 331.7l.9 .2M209.9 331.7h.1M210.2 331.8h.1M211 331.9h.2M211.3 331.9h.1M211.3 331.9l.7 .2M211.5 332h.1"/>
<path d="M211.7 332h.1M212 332.1h.1M212.1 332.1l.6 .1M212.1 332.1h.1M212.4 332.1l.1 .1M212.7 332.2l.6 .1M213 332.2h.1M213.3 332.3h.1M213.3 332.3l1.1 .2M213.6 332.3h.1M213.7 332.4h.1M213.9 332.4h.1"/>
<path d="M214.3 332.4l.1 .1M214.4 332.5h.4M214.6 332.5h.1M214.8 332.5l.8 .2M215.2 332.6h.1M215.3 332.6h.1M215.6 332.7h.1M215.6 332.7h.4M215.8 332.7h.1M215.9 332.7h.1M216 332.7l2 .4M216.5 332.8h.1"/>
<path d="M216.8 332.9h.1M217.4 333h.1M217.5 333h.1M218 333.1h.1M218.1 333.1h.2M218.1 333.1h.1M218.5 333.1l.1 .1M218.6 333.2h.1M218.7 333.2h.1M218.8 333.2l.7 .1M219 333.2h.1M219.1 333.2l.1 .1"/>
<path d="M219.5 333.3h.6M219.6 333.3h.1M219.7 333.3h.1M220.2 333.3h-.1M220.6 333.3h-.4M220.6 333.3h.1M220.9 333.2h.1M221.6 333.1l-1 .2M221.7 333.1h.1M221.8 333.1h-.1M222.1 333.1h-.3M222.2 333.1h-.1"/>
<path d="M222.5 333l-.3 .1M222.5 333h.1M222.6 333h.1M222.9 333h-.4M222.9 333h.1M223 333h.1M223.3 332.9l-.3 .1M223.4 332.9h-.1M223.7 332.9h-.3M223.8 332.8l-.1 .1M223.8 332.8h.1M224.2 332.8h-.3"/>
<path d="M224.3 332.8h-.1M224.6 332.7l-.3 .1M224.6 332.7h.1M224.8 332.7h.1M224.9 332.7h-.3M225 332.7h-.1M225 332.7h.1M225.3 332.6l-.3 .1M225.4 332.6h-.1M225.4 332.6h.1M226.1 332.5l-.6 .1M226.2 332.5h-.1"/>
<path d="M226.2 332.5h.1M226.6 332.5h-.1M227.1 332.4h-.1M227.4 332.4l-1.1 .1M227.5 332.4h-.1M227.8 332.3l-.3 .1M227.8 332.3h.1M228.3 332.3h-.5M228.5 332.2h-.2M228.6 332.2h.1M229 332.2h-.4M229 332.2h.1"/>
<path d="M229.1 332.2h-.1M229.2 332.1h.1M229.4 332.1l-.3 .1M229.7 332.1h-.3M229.8 332.1h-.1M229.8 332v.1M229.9 332h.1M230.2 332h-.3M230.3 332h-.1M230.6 331.9l-.3 .1M230.6 331.9h.1M230.7 331.9h-.1"/>
<path d="M231 331.9h-.3M231.1 331.9h.1M231.5 331.8l-.5 .1M231.8 331.8h-.3M232 331.8h-.2M232.6 331.7l-.6 .1M232.6 331.7h.1M232.7 331.7h.1M232.8 331.7h.1M232.9 331.6l-.2 .1M233 331.6h.1M233.1 331.6h-.1"/>
<path d="M233.3 331.6h.1M233.4 331.6h-.3M233.4 331.6h.1M233.5 331.6h-.1M233.6 331.6h-.1M234.2 331.5h-.6M234.2 331.5h.1M234.6 331.4l-.3 .1M234.7 331.4h-.1M234.7 331.4h.1M235 331.4h-.3M235 331.4h.1"/>
<path d="M235.8 331.3l-.8 .1M235.9 331.3h-.1M236.7 331.1l-.8 .2M236.7 331.1h.1M237 331.1h-.2M237 331.1h.1M237.1 331.1h.1M237.2 331.1h.1M237.4 331.1h-.3M237.5 331l-.1 .1M237.8 331h-.3M238.3 330.9l-.5 .1"/>
<path d="M238.6 330.9h-.3M238.7 330.9h-.1M238.7 330.9h.1M238.9 330.8h.1M239.4 330.8h.1M239.5 330.8l-.8 .1M239.5 330.8h.1M240.2 330.7l-.6 .1M240.3 330.7h-.1M240.6 330.6l-.3 .1M240.7 330.6h-.1M240.7 330.6h.1"/>
<path d="M240.7 330.6h.4M241.2 330.6h.1M241.3 330.6l.2 .1M241.5 330.7h.1M241.6 330.7h.1M241.7 330.7h.2M241.7 330.7h.1M242 330.7h.1M242.1 330.7h.1M242.1 330.7l.6 .1M242.4 330.8h.1M242.6 330.8h.1"/>
<path d="M242.7 330.8h.1M242.9 330.8h.1M243 330.8l.7 .1M243.2 330.8h.1M243.7 330.9h.1M243.8 330.9h.3M243.9 330.9h.1M244.1 330.9l.4 .1M244.2 330.9h.1M244.5 331h.1M244.6 331h.6M244.7 331h.1"/>
<path d="M245.1 331h.1M245.2 331h.1M245.3 331v.1M245.4 331.1h.7M245.5 331.1h.1M245.7 331.1h.1M245.9 331.1h.1M246.1 331.1h.1M246.2 331.1l.7 .1M246.6 331.2h.1M246.9 331.2h.1M247 331.2h.1"/>
<path d="M247.1 331.2l.6 .1M247.4 331.3h.1M247.9 331.3h.3M248.2 331.3h.1M248.2 331.3l.3 .1M248.5 331.4h.1M248.6 331.4h.1M248.7 331.4h.3M248.9 331.4h.1M249 331.4h.1M249.1 331.4h.1M249.1 331.4l.4 .1"/>
<path d="M249.6 331.5h.3M249.7 331.5h.1M249.9 331.5h.1M250 331.5l.7 .1M250 331.5h.1M250.2 331.5h.1M250.4 331.6h.1M250.7 331.6h.1M250.7 331.6l.7 .1M250.9 331.6h.1M251 331.6h.1M251.4 331.7h.1"/>
<path d="M251.5 331.7h.1M251.6 331.7l1.9 .2M251.9 331.7h.1M252.3 331.7l.1 .1M252.7 331.8h.1M253.2 331.8h.1M253.5 331.9h.1M253.6 331.9h.1M253.7 331.9l.7 .1M254 331.9h.1M254.2 331.9h.1M254.4 332h.7"/>
<path d="M254.7 332h.1M254.9 332h.1M255.2 332h.1M255.3 332l.2 .1M255.6 332.1h.1M255.7 332.1h.1M255.7 332.1h.3M255.9 332.1h.1M256 332.1h.1M256.1 332.1l.2 .1M256.5 332.2h.1M256.6 332.2h.2"/>
<path d="M256.8 332.2h.1M256.9 332.2h.1M256.9 332.2h.3M257.3 332.2l.3 .1M257.4 332.3h.1M257.7 332.3h.1M257.8 332.3h.1M258 332.3h.1M258.1 332.3h.1M170 343.2h.1M170.4 342.8l-.3 .4M170.7 342.4l-.3 .4"/>
<path d="M171 342.1l-.2 .2M171 342v.1M171.2 341.9h.1M171.3 341.7h.1M171.4 341.6h.1M171.4 341.5l-.4 .5M171.5 341.4v.1M171.6 341.3h.1M171.8 341.2h-.1M171.9 341l-.1 .1M243.6 377h.1M243.7 377l.1 .1"/>
<path d="M243.8 377.1l.9 .5M244.7 377.6h.1M244.7 377.6l.3 .2M245 377.8l.7 .3M245.1 377.8h.1M245.1 377.8l.1 .1M245.4 377.9v.1M245.5 378l.1 .1M245.6 378.1h.1M245.7 378.1l1.6 .9M245.7 378.1l.1 .1M245.9 378.2v.1"/>
<path d="M246 378.3h.1M246.2 378.4h.1M246.3 378.5h.1M246.5 378.5l.1 .1M246.7 378.7h.1M247.1 378.9h.1M247.3 379h.1"/>
</g>
<g font-size="8.4">
<text x="196.3" y="55">BottomCut</text>
<text x="51.9" y="65.1">WaterTank</text>
<text x="121" y="66.7">PeggedBaseline</text>
<text x="203.8" y="69.6">TopCut</text>
</g>
<g font-size="5.6">
<text x="117.2" y="187.7">ELEVATION OF PEGGED BASELINE</text>
<text x="120.4" y="197">SCALE 1:250 HZ</text>
<text x="172.5" y="197">1:250 VERT</text>
<text x="39.4" y="239.4" transform="rotate(-90 39.4 239.4)">OL-LONG</text>
<text x="203.8" y="248.2" transform="rotate(-61 203.8 248.2)">N</text>
<text x="94.4" y="268.8" transform="rotate(-90 94.4 268.8)">P4</text>
<text x="127.9" y="284.1" transform="rotate(-90 127.9 284.1)">P3B</text>
<text x="144.5" y="293.1" transform="rotate(-90 144.5 293.1)">P3A</text>
<text x="164.6" y="301" transform="rotate(-90 164.6 301)">P3</text>
<text x="58.5" y="311.3" transform="rotate(-90 58.5 311.3)">OL-XSECT1</text>
<text x="171.8" y="311.1" transform="rotate(-90 171.8 311.1)">P2-C</text>
<text x="186.4" y="323.5" transform="rotate(-90 186.4 323.5)">P2-B</text>
<text x="201.9" y="336.1" transform="rotate(-90 201.9 336.1)">P2-A</text>
<text x="239.2" y="346.9" transform="rotate(-90 239.2 346.9)">P1-A</text>
<text x="262.2" y="345.2" transform="rotate(-90 262.2 345.2)">P1</text>
<text x="217.8" y="348.3" transform="rotate(-90 217.8 348.3)">P2</text>
<text x="93.9" y="371">PLAN VIEW TOP PLATFORM</text>
<text x="105.2" y="381.3">SCALE 1:250 HZ</text>
</g>
<g font-size="2.8">
<text x="51.2" y="147.2">RL 66.81</text>
<text x="52.8" y="153.7">Chainage</text>
<text x="69.2" y="157.4" transform="rotate(-90 69.2 157.4)">00.00</text>
<text x="92.3" y="156.2" transform="rotate(-90 92.3 156.2)">5.78</text>
<text x="113.7" y="156.6" transform="rotate(-90 113.7 156.6)">11.18</text>
<text x="133.7" y="156.2" transform="rotate(-90 133.7 156.2)">16.14</text>
<text x="153.8" y="156.2" transform="rotate(-90 153.8 156.2)">21.13</text>
<text x="172.9" y="156.8" transform="rotate(-90 172.9 156.8)">25.92</text>
<text x="185.3" y="156.6" transform="rotate(-90 185.3 156.6)">29.04</text>
<text x="206.9" y="156.2" transform="rotate(-90 206.9 156.2)">34.43</text>
<text x="225.8" y="156.2" transform="rotate(-90 225.8 156.2)">39.16</text>
<text x="262.7" y="156.6" transform="rotate(-90 262.7 156.6)">48.37</text>
<text x="53.1" y="165.5">Section</text>
<text x="69.2" y="172.5" transform="rotate(-90 69.2 172.5)">P1</text>
<text x="92.3" y="172.5" transform="rotate(-90 92.3 172.5)">P1-A</text>
<text x="113.7" y="172.5" transform="rotate(-90 113.7 172.5)">P2</text>
<text x="133.7" y="172.5" transform="rotate(-90 133.7 172.5)">P2-A</text>
<text x="153.8" y="172.5" transform="rotate(-90 153.8 172.5)">P2-B</text>
<text x="172.9" y="172.5" transform="rotate(-90 172.9 172.5)">P2-C</text>
<text x="185.3" y="172.5" transform="rotate(-90 185.3 172.5)">P3</text>
<text x="206.9" y="172.5" transform="rotate(-90 206.9 172.5)">P3-A</text>
<text x="225.8" y="172.5" transform="rotate(-90 225.8 172.5)">P3-B</text>
<text x="262.7" y="172.5" transform="rotate(-90 262.7 172.5)">P4</text>
<text x="53.9" y="213.5">Bdy</text>
<text x="113.9" y="231.3">Extent of Fill</text>
<text x="146.9" y="230.2">Pegged Baseline</text>
<text x="162.4" y="256" transform="rotate(-35 162.4 256)">TOP BANK Right</text>
<text x="233.9" y="268.3">Intersecting Edge</text>
<text x="244.1" y="273.7">Intersecting CL</text>
<text x="235.2" y="301.8">Intersecting Edge</text>
<text x="71.9" y="345.8" transform="rotate(-35 71.9 345.8)">TOP BANK Left</text>
<text x="46.7" y="348.2">Bdy</text>
<text x="96.6" y="354.3" transform="rotate(-35 96.6 354.3)">TOPCUT</text>
<text x="115.1" y="360.5" transform="rotate(-35 115.1 360.5)">BOTTOM CUT</text>
<text x="185.3" y="370.2">CornerPost</text>
<text x="259.5" y="371.1">Bdy</text>
</g>
</svg>
